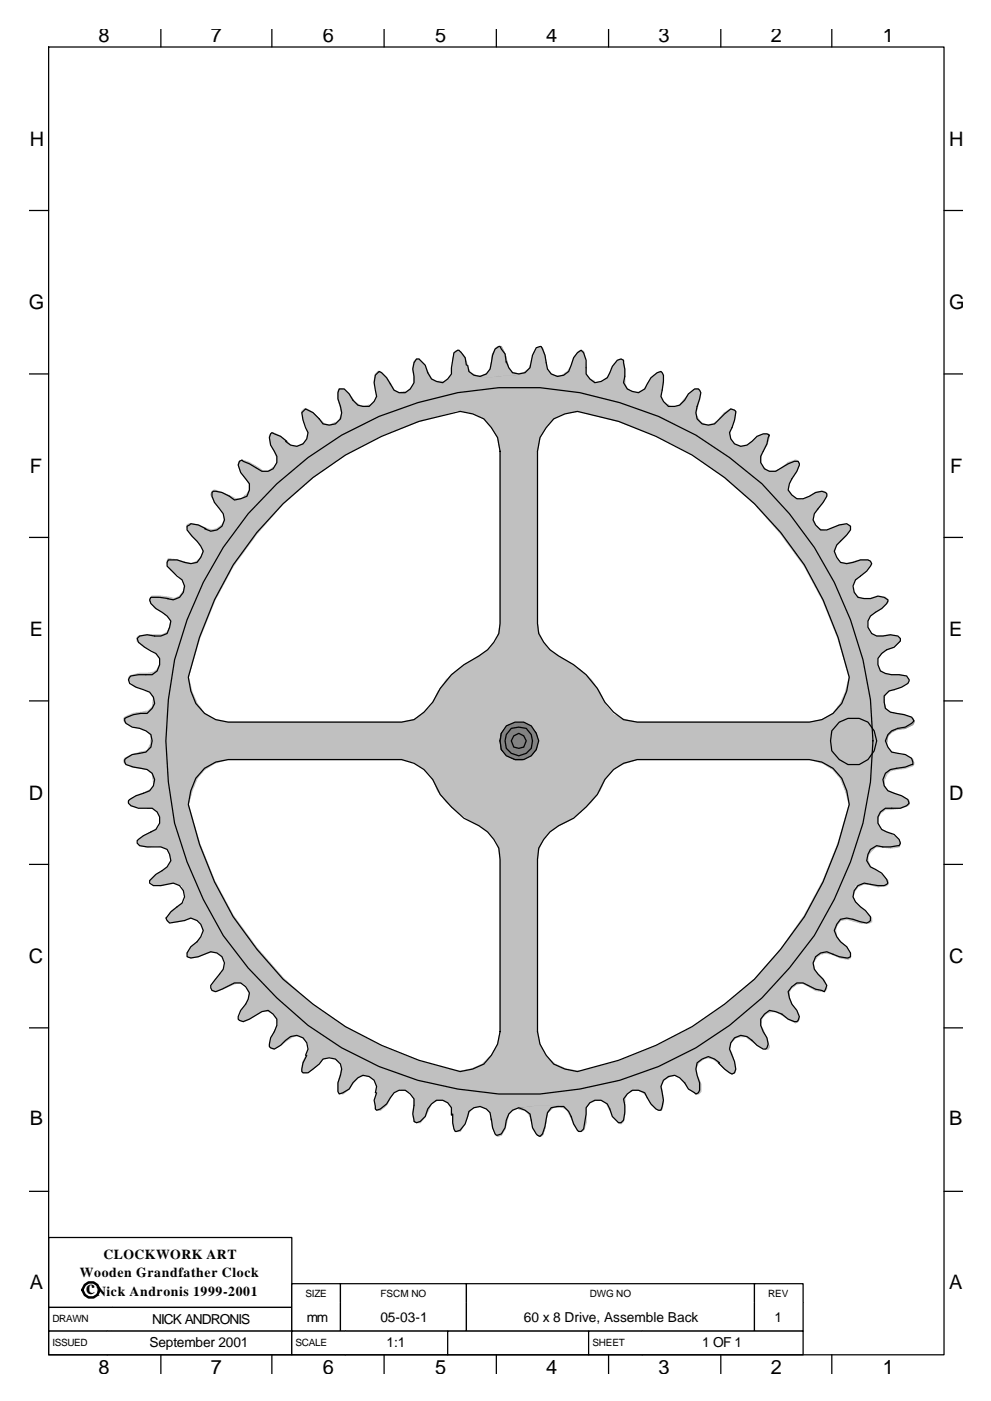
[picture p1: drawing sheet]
<svg xmlns="http://www.w3.org/2000/svg" width="210mm" height="297mm" viewBox="0 0 210 297" stroke-linecap="round" stroke-linejoin="round" font-family="sans-serif">
<path d="M10.3 262.4h51.6v14.8h-51.6z" fill-rule="evenodd" fill="#fff" stroke="#000" stroke-width=".26"/>
<path d="M61.9 272.2h10.3v3.9h-10.3z" fill-rule="evenodd" fill="#fff"/>
<path d="M61.9 276.1v-3.9h10.3v3.9" fill="none" stroke="#000" stroke-width=".26"/>
<path d="M72.2 272.2h26.8v3.9h-26.8z" fill-rule="evenodd" fill="#fff"/>
<path d="M72.2 276.1v-3.9h26.8v3.9" fill="none" stroke="#000" stroke-width=".26"/>
<path d="M99 272.2h61.1v3.9h-61.1z" fill-rule="evenodd" fill="#fff"/>
<path d="M99 276.1v-3.9h61.1v3.9" fill="none" stroke="#000" stroke-width=".26"/>
<path d="M160.1 272.2h10.3v3.9h-10.3z" fill-rule="evenodd" fill="#fff"/>
<path d="M160.1 276.1v-3.9h10.3v3.9" fill="none" stroke="#000" stroke-width=".26"/>
<path d="M10.3 277.2h13.5v5h-13.5z" fill-rule="evenodd" fill="#fff"/>
<path d="M23.8 277.2h-13.5v5h13.5" fill="none" stroke="#000" stroke-width=".26"/>
<path d="M23.8 277.2h38.1v5h-38.1z" fill-rule="evenodd" fill="#fff"/>
<path d="M23.8 277.2h38.1v5h-38.1" fill="none" stroke="#000" stroke-width=".26"/>
<path d="M61.9 276.1h10.3v6.1h-10.3z" fill-rule="evenodd" fill="#fff"/>
<path d="M61.9 276.1v6.1h10.3v-6.1" fill="none" stroke="#000" stroke-width=".26"/>
<path d="M72.2 276.1h26.8v6.1h-26.8z" fill-rule="evenodd" fill="#fff"/>
<path d="M72.2 276.1v6.1h26.8v-6.1" fill="none" stroke="#000" stroke-width=".26"/>
<path d="M99 276.1h61.1v6.1h-61.1z" fill-rule="evenodd" fill="#fff"/>
<path d="M99 276.1v6.1h61.1v-6.1" fill="none" stroke="#000" stroke-width=".26"/>
<path d="M160.1 276.1h10.3v6.1h-10.3z" fill-rule="evenodd" fill="#fff"/>
<path d="M160.1 276.1v6.1h10.3v-6.1" fill="none" stroke="#000" stroke-width=".26"/>
<path d="M10.3 282.2h12.5v5h-12.5z" fill-rule="evenodd" fill="#fff"/>
<path d="M22.8 282.2h-12.5v5h12.5" fill="none" stroke="#000" stroke-width=".26"/>
<path d="M22.8 282.2h39.1v5h-39.1z" fill-rule="evenodd" fill="#fff"/>
<path d="M22.8 282.2h39.1v5h-39.1" fill="none" stroke="#000" stroke-width=".26"/>
<path d="M61.9 282.2h11.4v5h-11.4z" fill-rule="evenodd" fill="#fff"/>
<path d="M73.3 282.2h-11.4v5h11.4" fill="none" stroke="#000" stroke-width=".26"/>
<path d="M73.3 282.2h21.7v5h-21.7z" fill-rule="evenodd" fill="#fff"/>
<path d="M73.3 282.2h21.7v5h-21.7" fill="none" stroke="#000" stroke-width=".26"/>
<path d="M95 282.2h29.9v5h-29.9z" fill-rule="evenodd" fill="#fff" stroke="#000" stroke-width=".26"/>
<path d="M124.9 282.2h11.4v5h-11.4z" fill-rule="evenodd" fill="#fff"/>
<path d="M136.3 282.2h-11.4v5h11.4" fill="none" stroke="#000" stroke-width=".26"/>
<path d="M136.3 282.2h34.1v5h-34.1z" fill-rule="evenodd" fill="#fff"/>
<path d="M136.3 282.2h34.1v5h-34.1" fill="none" stroke="#000" stroke-width=".26"/>
<path d="M200.3 252.6h4z" fill="#fff"/>
<g fill="none" stroke="#000" stroke-width=".26">
<path d="M10.3 10h190v277.2h-190zM34.1 6.2v3.8M57.7 6.2v3.8M81.5 6.2v3.8M105.3 6.2v3.8M129.1 6.2v3.8M152.9 6.2v3.8M176.5 6.2v3.8M6.3 44.6h4M200.3 44.6h4M6.3 79.3h4M200.3 79.3h4"/>
<path d="M6.3 113.9h4M200.3 113.9h4M6.3 148.6h4M200.3 148.6h4M6.3 183.3h4M200.3 183.3h4M6.3 217.9h4M200.3 217.9h4M6.3 252.6h4M200.3 252.6h4M34.1 287.2v4.1M57.7 287.2v4.1"/>
<path d="M81.5 287.2v4.1M105.3 287.2v4.1M129.1 287.2v4.1M152.9 287.2v4.1M176.5 287.2v4.1"/>
</g>
<g fill="#c0c0c0" stroke="#c0c0c0" stroke-width=".26">
<path d="M32 157.1h74.1a3.7 3.7 0 0 0 4 3.9l-13 11.2-2.4-2.2-1.8-2.3-1.4-3.2-1.5-1.6-2.2-1.3-2.6-.6h-37a8.5 8.5 0 0 0-7.5 6.7l-.7 2.9a75.2 75.2 0 0 0 20.1 36.7l6.3 5.9a76.1 76.1 0 0 0 30.7 14l2.9-.5a8.7 8.7 0 0 0 6.1-8v-36.5l-.3-2.1-.5-1.9-1.3-1.5-6.9-4.5 13-11.2v-3.9v77.8a78.6 78.6 0 0 1-78.1-77.8z" fill-rule="evenodd"/>
<path d="M110.1 157.1v3.9l12.9 11.2-2.4 1.8-2.6 1.3a7.9 7.9 0 0 0-4 6.9v36.5a8 8 0 0 0 6.1 8l2.9 .5a72 72 0 0 0 47.7-33.1l3.9-7.4 3.2-7.9 2.4-8.2-.8-2.9a8.5 8.5 0 0 0-7.4-6.7h-36.8l-2.6 .8-2.4 1.1-1.6 1.8-1.3 3-1.9 2.3-2.4 2.2-12.9-11.2a3.7 3.7 0 0 0 3.9-3.9h74.1a77.2 77.2 0 0 1-7.9 33.6l-4 7.6-5.3 7.2a72.7 72.7 0 0 1-35.2 24.9l-8.2 2.6-8.7 1.3-8.7 .6z" fill-rule="evenodd"/>
<path d="M110.1 79.3a79.2 79.2 0 0 1 60.8 29.4l5.3 7.1 4 7.7 3.4 7.9 2.4 8.5 1.6 8.4 .5 8.8h-74.1a3.7 3.7 0 0 0-3.9-4l12.9-11.1 2.4 2.1 1.9 2.7 1.3 2.9 1.6 1.8 2.4 1.1 2.6 .5h36.8l2.6-.5 2.1-1.3 1.6-2.2 1.1-2.3 .8-3.2a75.2 75.2 0 0 0-20.1-36.8l-6.4-5.6-6.9-5-7.6-3.9-8-3-8.2-2.1a8 8 0 0 0-8.4 5.6l-.6 2.6v36.8a7.9 7.9 0 0 0 4 6.6l5 3.2-12.9 11.1v4z" fill-rule="evenodd"/>
<path d="M55 102.3a78.7 78.7 0 0 1 55.1-23v77.8v-4l-13-11.1 6.9-4.5 1.3-1.6 .5-1.8 .3-1.9v-36.8a8.9 8.9 0 0 0-9-8.4l-8.2 2.3a69.6 69.6 0 0 0-34.4 23.9 73.9 73.9 0 0 0-14.5 30.4l.7 3.2 1.1 2.3 1.6 2.2 2.1 1.3 2.7 .5h37a8.5 8.5 0 0 0 7.7-6.3l1.8-2.7 2.4-2.1 13 11.1a3.7 3.7 0 0 0-4 4h-74.1l.5-8.8 1.6-8.4 2.4-8.5a78.9 78.9 0 0 1 18.5-29.1z" fill-rule="evenodd"/>
<path d="M134.1 231.2l5.3-2.2 2.7-.8-1.3 .8-.6 1.1 .6 3.4-.3 1.6-.3 .3h-.5l-1.3-1.1-1.1-1.8-.8-.8-1-.5z" fill-rule="evenodd"/>
<path d="M126.5 233.3a29.2 29.2 0 0 1 7.9-2.1l-1.3 .5-.5 1.3v3.2l-.3 1.6-.5 .5-.6-.3-1-1.3-1.6-2.9-1.1-.5z" fill-rule="evenodd"/>
<path d="M118.3 234.6l3.1-.8 5.1-.5-1.4 .5-.7 1.1v3.1l-.6 1.6-.5 .3h-.5l-1.1-1.6-1.3-2.9-.8-.5z" fill-rule="evenodd"/>
</g>
<path d="M110.1 234.9l3.4-.3h5l-1.3 .3-1 1-.6 3.2-.5 1.6-.5 .2-.6-.2-.8-1.6-1-3.2-.8-.8z" fill-rule="evenodd" fill="#c0c0c0" stroke="#969696" stroke-width=".26"/>
<g fill="#c0c0c0" stroke="#c0c0c0" stroke-width=".26">
<path d="M168 209.2l-.5 1.1v1.3l.5 1.3 1.1 1.6 .5 1.6-.3 .5-.5 .3-4.2-2.4h-1.1l-1.3 .5z" fill-rule="evenodd"/>
<path d="M155.8 220l4.5-3.7 2.2-1.3-.8 .8-.3 1.6 1.3 2.9 .5 1.6-.2 .5h-.5l-1.6-.8-2.7-1.8h-1z" fill-rule="evenodd"/>
<path d="M149 224.5l4.7-3.1 2.4-1.4-1.1 1.1-.2 1.3 .5 1.1 .5 1.8 .3 1.6-.3 .6-.5 .2-1.6-1-1.3-1.4-1.1-.8-1-.2z" fill-rule="evenodd"/>
<path d="M141.8 228.2l1.1-.7 6.3-3-1 .8-.6 1.4 .3 1.3 .8 1.8v1.6l-.5 .6h-.6l-1.3-1.1-2.1-2.7-1.1-.2z" fill-rule="evenodd"/>
<path d="M184.1 181.2v1.3l.6 1.3 2.6 1.8 1.1 1.1v.8l-.3 .3-1.8 .2-1.9-.5h-1.3l-1.1 .5-.8 1.1 1.9-5.6z" fill-rule="evenodd"/>
<path d="M181.2 188.8l-.2 1.3 .5 1.4 3.4 3.1v.8l-.5 .3h-1.8l-2.9-.8-1.4 .3-.8 1 .6-1.3z" fill-rule="evenodd"/>
<path d="M177.5 196l-.2 1.3 .2 1.3 .8 1.1 1.4 1.3 .7 1.3v.8l-.5 .3-1.6-.3-1.8-.8-1.3-.2-1.1 .2-1.1 .8z" fill-rule="evenodd"/>
<path d="M173.3 202.8l-.8 1.4 .3 1.3 .8 1.1 1.3 1.3 .5 1.6-.2 .5-.3 .3-1.9-.3-2.9-1.6-1 .3-1.1 .8 1.9-2.9z" fill-rule="evenodd"/>
</g>
<path d="M187.6 149.1l.3 1.1 1 1.1 3.2 .5 1.6 .5 .2 .8-.2 .5-1.6 .8-1.9 .3-1 .5-.8 .8-.3 1.3-.2-1.3z" fill-rule="evenodd" fill="#c0c0c0" stroke="#969696" stroke-width=".26"/>
<g fill="#c0c0c0" stroke="#c0c0c0" stroke-width=".26">
<path d="M188.1 157.1v1.3l1.1 1.1 1.3 .5 1.9 .2 1.3 .8 .2 .8-.2 .6-1.6 .5-3.2 .5-.8 .8-.5 1.3v-3.4z" fill-rule="evenodd"/>
<path d="M187.6 165.3v1.3l.8 1.1 3.2 1.3 1.3 .8v.8a8.1 8.1 0 0 1-5 1l-1.1 .8-.5 1.1z" fill-rule="evenodd"/>
<path d="M186.3 173.2v1.3l.5 1.4 1.3 .5 1.9 1 1 1.1v.5l-.2 .6-1.9 .2-1.8-.2h-1.4l-1.6 1.8 1.4-5.5z" fill-rule="evenodd"/>
<path d="M181 125.3l.8 1.1 1 .5 5.1-.3 .5 .6v.5l-1.3 1.3-1.9 1.1-.8 .8-.5 1v1.1a39.2 39.2 0 0 1-2.9-7.7z" fill-rule="evenodd"/>
<path d="M183.9 133l.5 1.1 1.3 .7h1.4l1.8-.2 1.6 .5 .5 .5-.2 .6-1.4 1-1.8 .8-1.6 1.6v1.3l-.3-1.3-.8-1.8z" fill-rule="evenodd"/>
<path d="M186 140.9l.5 1.1 1.1 .8 1.3 .3h1.9l1.6 .5 .5 .5-.3 .5-1.6 1.1-1.8 .5-1.1 .6-.5 1-.3 1.3-.5-3.4-.5-2.1z" fill-rule="evenodd"/>
<path d="M187.3 148.9l.3 1.3 1 .8 3.2 .5 1.6 .8 .3 .5-.3 .6-1.6 .8-2.9 .8-.8 1-.2 1.1-.6-3.2z" fill-rule="evenodd"/>
<path d="M161.9 99.1l1.1 .8h1.3l1.3-.5 1.6-1.3 1.6-.6 .5 .3 .3 .5-.8 1.9-1.6 2.6v1.1l.5 1.1-1-.8-2.9-3z" fill-rule="evenodd"/>
<path d="M167.7 105l1.1 .7 1.3 .3 1.3-.5 1.6-1.1 1.6-.2 .6 .2 .2 .6-.8 1.5-2.1 2.7v1l.5 1.1-1-.8-1.3-1.6z" fill-rule="evenodd"/>
<path d="M172.8 111.3l1 .8 1.4 .5 2.9-1.3h1.8l.5 .3v.5l-1 1.6-2.1 2.1-.3 1.3 .3 1.1-3.2-4.5z" fill-rule="evenodd"/>
<path d="M177.3 118.2l.8 1 1.3 .3 3.2-.8h1.5l.6 .5v.6l-1.1 1.3-2.4 2.1-.5 1.1 .3 1.3-.6-1.3-1-1.6z" fill-rule="evenodd"/>
<path d="M133.9 83l1.3 .3 1.3-.6 1.9-2.6 1-1.1 .8-.2 .3 .5 .3 1.8-.6 1.9v1.3l.6 1.1 1 .5-3.2-.8z" fill-rule="evenodd"/>
<path d="M141.6 85.9l1.3 .5 1.3-.5 .8-1.1 1.3-1.3 1.3-1h.6l.2 .5v1.6l-.8 3.2 .6 1 .8 1.1-1.4-.6-1.6-1z" fill-rule="evenodd"/>
<path d="M148.7 89.6l1.3 .5 1.3-.2 1.1-.8 1.3-1.6 1.3-.8 .8 .3 .3 .2-.3 1.9-.8 1.8-.2 1.1 .2 1.3 .8 .8-1.3-.5z" fill-rule="evenodd"/>
<path d="M155.6 94.1l1.3 .5h1.3l2.7-2.1 1.3-.5h.8l.2 .5-.5 1.9-1 1.6-.3 1.3v1l.8 1.1-4.5-3.4z" fill-rule="evenodd"/>
</g>
<path d="M105.3 73.7l.5-.2h.6l.8 1.6 .7 3.1 .8 .8 1.4 .3-1.4 .3-6.8 .2 1.3-.5 .8-.8 .5-3.4z" fill-rule="evenodd" fill="#c0c0c0" stroke="#969696" stroke-width=".26"/>
<g fill="#c0c0c0" stroke="#c0c0c0" stroke-width=".26">
<path d="M114 73.7l.6-.2 .5 .2 .5 1.6 .6 3.2 .7 .8 1.4 .5h-3.5l-5-.5 1.3-.3 1.1-.8 1-3.1z" fill-rule="evenodd"/>
<path d="M122.8 74.5l.5-.2 .5 .2 .6 3.7v1.4l.7 .7 1.1 .6h-1.3l-4.3-.6-2.6-.5a4.1 4.1 0 0 0 3.7-4z" fill-rule="evenodd"/>
<path d="M126.2 81.1h1.3l1.1-.8 .8-1 .8-1.9 1-1 .6-.3 .5 .5 .3 1.6v3.2l.5 1.1 1 .8-5.5-1.4z" fill-rule="evenodd"/>
<path d="M79.6 79.3l.6-.5h.5l1.3 1.3 1.6 2.6 1.1 .6 1.3-.3-1.1 .8-1.8 .5-2.4 1.1-2.4 .8 1.1-.8 .5-1.4v-1.3l-.5-1.8z" fill-rule="evenodd"/>
<path d="M87.8 76.6l.6-.5h.5l1.3 1.6 1.3 2.6 1.1 .6h1.3l-5.5 1.8-2.4 .6 1-.8 .8-1.1v-1.3l-.2-1.9z" fill-rule="evenodd"/>
<path d="M96.6 74.5l.5-.2 .5 .2 1.1 1.3 1 3.2 1.1 .6 1.1 .2-5.6 1.1-2.6 .2 1.3-.5 .8-1 .2-1.4v-2.1z" fill-rule="evenodd"/>
<path d="M105.3 73.7l.5-.2 .6 .2 .8 1.6 .7 2.9 .8 .8 1.4 .3-1.4 .3-6.8 .2 1-.2 1.1-1.1 .5-3.2z" fill-rule="evenodd"/>
<path d="M50.8 97.8l.5-.3 1.6 .6 2.9 1.8h1.1l1-.8-2.1 2.7-3.7 3.4 .8-1.3v-1.3l-1.8-2.7-.6-1.6z" fill-rule="evenodd"/>
<path d="M57.4 92l.5-.3 1.6 .8 2.4 2.1h1.3l1.1-.5-1.1 1.1-5.3 4.2 .8-1.1v-1.3l-1.3-2.9-.3-1.6z" fill-rule="evenodd"/>
<path d="M64 87.2l.6-.5h.5l1.3 .8 2.4 2.4 1 .2 1.4-.5-2.7 2.1-2.1 1.1-2.1 1.6 .8-1.1 .3-1.3-.3-1.3-.8-1.9z" fill-rule="evenodd"/>
<path d="M72 82.5h.8l1.3 1 1 1.6 1.1 .8 1.1 .3 1-.3a24 24 0 0 1-7.1 4l.8-.8 .5-1.3-.8-3.2v-1.6z" fill-rule="evenodd"/>
<path d="M31.7 126.9l.6-.5h1.6l3.1 .5 1.1-.5 .8-1.1-.3 1.3-2.6 6.4 .2-1.3-.5-1.1-2.9-1.8-1.1-1.4z" fill-rule="evenodd"/>
<path d="M35.7 118.4l1.9 .3 3.1 .8 1.1-.5 .8-.8-1.3 2.9-2.4 4.5 .3-1.3-.3-1.4-1.1-1-1.6-1.1-.7-1.3v-.5z" fill-rule="evenodd"/>
<path d="M39.7 111.3l.5-.3 1.9 .3 1.8 .8 1.1 .3 1-.3 1.1-.8a30.9 30.9 0 0 1-4.5 6.9l.5-1.1-.2-1.3-2.4-2.4-.8-1.6z" fill-rule="evenodd"/>
<path d="M45 104.2l.5-.3 1.6 .5 2.9 1.3h1.3l.8-.7-.5 1-4.5 5.6 .5-1.4v-1.3l-2.1-2.6-.8-1.3z" fill-rule="evenodd"/>
<path d="M26.5 160.8l1.5-.8 3.2-.8 1.1-2.1v1.3l.2 1.8v5.1l-.2-1.3-1.1-.8-3.2-.6-1.5-.8-.3-.5z" fill-rule="evenodd"/>
<path d="M26.5 152l1.8-.7 3.2-.6 .8-.8 .2-1 .3 1.3-.3 1.8v2.4l-.2 2.7-.3-1.3-.8-.8-3.2-1.1-1.5-.8-.3-.5z" fill-rule="evenodd"/>
<path d="M27.5 143.3l1.9-.5h1.8l1.3-.3 .8-.5 .6-1.1v1.4l-.3 1.8-1.1 5v-1.3l-.8-1.3-3.1-1.1-1.1-1-.2-.6z" fill-rule="evenodd"/>
<path d="M29.1 135.1l.3-.3 1.8-.2h3.2l1.1-.5 .5-1.1-.5 3.2-1.6 4.7v-1.3l-.6-1-1-.8-1.9-.8-1.3-1.1z" fill-rule="evenodd"/>
<path d="M36.2 181.2l1.4 2.9 1.6 4.7-.6-1-1.3-.6h-1.3l-1.9 .6-1.6-.3-.5-.5v-.6l4-2.9 .2-1z" fill-rule="evenodd"/>
<path d="M34.1 173.2a37.2 37.2 0 0 1 2.1 8.2l-.5-1.3-1-.5-1.6-.3-1.9 .3-1.6-.3-.2-.5v-.6l1.3-1 2.9-1.6 .5-1.1z" fill-rule="evenodd"/>
<path d="M27.5 169.5l4.5-2.1 .8-.8v-1.3l.5 1.3 .8 6.9-.5-1.3-1.1-.8h-1.3l-3.4-.6z" fill-rule="evenodd"/>
<path d="M52.4 209.2l1 .8 3.2 3.2 1.6 1.8-1.1-.5-1.3-.3-2.9 1.9-1.3 .5-.8-.3v-.5l.5-1.6 1.6-2.6v-1.3z" fill-rule="evenodd"/>
<path d="M47.4 202.8l3.7 4.3 1.6 2.1-1.1-.8h-1.3l-4.8 1.9-.5-.6v-.5l.8-1.6 1.3-1.3 .5-1.1 .3-1z" fill-rule="evenodd"/>
<path d="M42.9 196a53.5 53.5 0 0 1 4.5 7.1l-.8-1-1.4-.3-1.3 .3-1.8 .7-1.6 .3-.5-.3-.3-.7 1-1.4 2.4-2.4v-1z" fill-rule="evenodd"/>
<path d="M39.2 188.8l.8 1.1 1.8 4 1.3 2.3-1-1-1.4-.6-3.1 .8h-1.6l-.5-.2v-.6l1-1.5 2.7-1.9 .2-1.1z" fill-rule="evenodd"/>
<path d="M78.6 228.2l1.3 .3 6.4 2.7-1.4-.3-1.3 .5-1.6 2.9-1.3 1.1h-.8l-.3-.3 .3-5-.3-1.1z" fill-rule="evenodd"/>
<path d="M71.2 224.5a35.3 35.3 0 0 1 7.4 3.7l-1.1-.2-1.3 .2-1.1 1.1-1 1.6-1.3 1.1-.8-.3-.3-.3v-1.8l.8-3.2-.3-1.1z" fill-rule="evenodd"/>
<path d="M64.3 220a41.1 41.1 0 0 1 7.1 4.5l-1.3-.5-1.3 .3-2.4 2.4-1.3 .8h-.8l-.3-.6 .3-1.8 1.3-2.9-.2-1.1z" fill-rule="evenodd"/>
<path d="M58.2 215l2.7 1.9 3.7 3.1-1.1-.5-1.3 .3-1.3 .8-1.4 1-1.6 .8-.5-.2-.3-.6 .6-1.6 1.3-2.9-.3-1z" fill-rule="evenodd"/>
<path d="M110.1 235.1l3.4-.5h5l-1.3 .3-1 1-.6 3.2-.5 1.6-.5 .2-.6-.2-.8-1.6-.5-1.9-.5-1-.8-.8z" fill-rule="evenodd"/>
<path d="M102.1 234.6h5.6l2.6 .3-1.3 .2-1.1 1.1-.7 3.2-.8 1.3-.8 .2-1.1-1.8-.5-3.2-.8-1z" fill-rule="evenodd"/>
<path d="M93.9 233.3l3.5 .2 4.7 1.1h-1.3l-1.1 .8-1.3 3.2-.8 1.3h-.8l-.2-.3-.6-1.6v-2.1l-.2-1-.6-1.1z" fill-rule="evenodd"/>
<path d="M86 231.2l1.6 .2 6.6 1.9h-1.3l-1.4 .5-1.3 2.9-1 1.3h-.8l-.6-.2-.2-1.9 .2-1.8v-1.4l-.5-1z" fill-rule="evenodd"/>
</g>
<g fill="none" stroke="#000" stroke-width=".26">
<path d="M99 77.4l-.3-1.6-1.3-1.5h-.3l-.8 .5-.5 3.2v1.3l-.8 1-1.1 .8-1.3-.2-1.1-.6-.7-1.3-.6-1.6-1.3-1.3h-.5l-.6 .8-.2 1.3 .2 1.6v1.3l-.8 1.4-1 .8h-1.3l-1.1-.6-1.6-2.6-1-1.1-.6-.2-.8 .8-.2 1.5 .5 2.9-.5 1.1-1.1 1.1h-1.3l-1.1-.3-1-1.1-.8-1.3-1.1-1h-1l-.3 .8v1.3l.5 1.6a2.72 2.72 0 0 1-.4 3.2 2.72 2.72 0 0 1-3.3 .5l-.8-1.1-1.3-1.3-1.6-.8-.8 .8 .3 1.6 1.1 2.6a2.66 2.66 0 0 1-1.7 2.7 2.66 2.66 0 0 1-3.1-.8M107.4 76.6l.5 1.4 .8 1 1.4 .3 1.3-.3 1-1 .6-2.7 .8-1.6 1-.2 .8 1.8 .3 1.6a2.66 2.66 0 0 0 2.4 2.9 2.66 2.66 0 0 0 2.9-2.4l.5-1.6 .8-1 .8-.5 .5 .5 .6 1.6v2.9l.7 1 1.1 .8 1.3-.2 1.4-.8 1-2.4 1.1-1.3 .8-.3 .5 .3 .3 1.8v1.6l-.3 1.3 .8 1.4 1 .5 1.4 .3 1.3-.8 1.3-2.4 1.3-1.1 .8-.2 .6 .8v1.3l-.6 3.1 .6 1.1 1 1.1h1.3l1.1-.3 1.1-1.1 .7-1.3 1.4-1h.8l.5 .8-.8 2.9a2.72 2.72 0 0 0 .5 3.2 2.72 2.72 0 0 0 3.2 .5l2.1-2.1 1.3-1.1 .8 .3 .3 .2a9.9 9.9 0 0 1-1.3 4.5 2.66 2.66 0 0 0 1.7 2.7 2.66 2.66 0 0 0 3-.8 2.78 2.78 0 0 1 3.7-1.3l-.2 .5-.3 1.3-.8 1.6a2.62 2.62 0 0 0-.2 3.1 2.62 2.62 0 0 0 2.9 1.1l2.6-1.6 1.3-.5h.8l.3 .8-.5 1.3-1.6 2.7-.3 1.3 .8 1.1 1.1 .7h1.3l1.3-.5 1.3-.8 1.4-.2 .8 .2 .2 .3v.5l-.8 1.3-1.8 2.4-.3 1.3 .5 1.1 1.1 1.1h1.3l2.7-1.1 1.6-.3 .7 .6v.8l-.7 1-2.2 2.1-.5 1.4 .5 1.3 .8 1 1.4 .3 2.9-.8h1.5l.6 .3 .2 .5-.2 .5-.8 1.1-1.3 1a2.59 2.59 0 0 0-.6 4.5l1.4 .3h1.3l1.6-.5 1.3 .2 .8 .6-.3 .8-1 1-1.4 .8a2.64 2.64 0 0 0-1.5 3.3 2.64 2.64 0 0 0 3.1 1.7l1.6-.2 1.6 .2 .5 .6v.5l-1.3 1.3-1.6 .6-1 .8-.8 1v1.3l.5 1.4 1.1 .5 1.3 .3h1.6l1.6 .2 .5 .8-.3 .8-1.3 .8-2.7 .8-1 1v1.4l.3 1.3 1 .8 2.9 .5 1.6 .5 .5 .8-.5 .6-1.3 .8-1.6 .2-1.3 .6-.8 .8-.5 1.3 .5 1.3 .8 1.1 2.9 .5 1.3 .8 .3 1.3-1.6 .5-1.9 .3a2.66 2.66 0 0 0-2.9 2.4 2.66 2.66 0 0 0 2.4 2.9l1.6 .5 1.3 .8 .3 .8-.5 .5-1.4 .6h-1.8a2.51 2.51 0 0 0-2.9 3.1l.8 1.4 2.6 1 1.1 1.1 .2 .8-.2 .5a10.3 10.3 0 0 1-4.8 0l-1.3 .8-.6 1.1-.2 1.3 .8 1.3 2.4 1.3 1 1.3 .3 .8-.8 .6h-1.3l-1.6-.3a2.52 2.52 0 0 0-3 .6 2.52 2.52 0 0 0-.2 3.1l2.1 1.9 1.1 1.3v.8l-.8 .5-4.2-1.1-1.4 .3-.8 1.1-.5 1.3 .5 1.3 .8 1.1 1.4 1 .7 1.4v.7l-.5 .3a9.9 9.9 0 0 1-4.5-1.3 2.66 2.66 0 0 0-2.7 1.7 2.66 2.66 0 0 0 .9 3.1l1 1 .8 1.3-.5 1.4-.5-.3-1.4-.3-2.6-1.3h-1.3l-1.1 .8-.8 1.1 .3 1.3 .5 1.3 1.1 1.3 .5 1.3-.3 .8-.2 .3h-.6l-1.3-.5-1.3-1.1-1.3-.5-1.4-.3-1 .8-.8 1.1v1.3l.5 1.3 .8 1.3 .3 1.4-.3 .8-.2 .2h-.6l-1.3-.8-1.1-1a2.65 2.65 0 0 0-3-.9 2.65 2.65 0 0 0-1.7 2.7l1 2.7 .3 1.6-.3 .8-.5 .2-.5-.2-1.1-.8-1.3-1.4M107.4 76.9l-.2-1.8-1.1-1.6h-.3l-.8 .5-.5 1.3-.3 1.6a2.66 2.66 0 0 1-1.6 2.7 2.66 2.66 0 0 1-3.1-.8l-.3-1.4M60.9 93.6l-1.4-1.1-1.8-.8-.3 .3-.3 .8 .3 1.6 .8 1.3a2.63 2.63 0 0 1-.3 3.7 2.63 2.63 0 0 1-3.7-.3l-2.9-1.6-.5 .3-.3 .8 .6 1.6 1.8 2.4v1.3l-.5 1.3-1.3 .5-1.4 .3a6.3 6.3 0 0 0-4.5-1.8l-.2 .2v.8l.5 1.3 1.1 1.4a2.65 2.65 0 0 1 .5 3.7 2.65 2.65 0 0 1-3.7 .5M117.5 88.8l2.4-1 2.6-.6 8.7 2.1a74 74 0 0 1 39.5 30.5l3.9 7.4 3.2 7.9 2.4 8.5-.5 2.9a8.3 8.3 0 0 1-8 6.6h-36.5l-2.9-.5-2.1-1.6-1.9-2.1a18.9 18.9 0 0 0-9.8-9.8l-1.8-1.3-1.3-1.6-1.1-1.9-.3-2.1v-36.5l.6-2.9 1.3-2.1zM43.7 112.1l-1.6-.8-1.6-.3-.8 .6v.8l2.1 2.3 .8 1.1 .5 1.1-.5 1.3-.8 1-1.3 .3-2.9-.8h-1.9l-.2 .5v.8l2.1 2.1a2.61 2.61 0 0 1 1.3 3.5 2.61 2.61 0 0 1-3.4 1.3M58.7 102.6a75.3 75.3 0 0 1 55.9-20.4 77.1 77.1 0 0 1 47.1 20.4 77.4 77.4 0 0 1 23.5 54.5 72.8 72.8 0 0 1-8.2 33.6 73.6 73.6 0 0 1-54 40.2 76.7 76.7 0 0 1-50.5-8.7l-7.1-4.8-6.7-5.8-6-6.4-5.3-6.9-4.3-7.6-3.4-8-2.7-8.2a82 82 0 0 1 0-34.6 76.4 76.4 0 0 1 21.7-37.3zM60.1 106.8a71.9 71.9 0 0 1 37.5-19.6l2.7 .6 2.4 1 1.5 1.9 1.4 2.1 .5 2.9v36.5l-.3 2.1-1 1.9-1.3 1.6-1.9 1.3a18.9 18.9 0 0 0-9.8 9.8l-1.8 2.1-2.2 1.6-2.6 .5h-36.8a8.3 8.3 0 0 1-7.9-6.6l-.5-2.9a72.8 72.8 0 0 1 14.5-30.7zM35.7 126.9l-1.8-.3h-1.9l-.3 .6 .3 .8 1.1 1 2.4 1.6 .7 1.1-.2 1.3-.5 1.3-1.4 .5h-1.3l-1.6-.2-1.6 .2-.5 .6 .3 .8 1.3 1 2.4 1.4 .8 1v1.3l-.6 1.4-1 .8h-2.9l-1.6 .2-.5 .8 .2 .8 1.3 .8 2.9 1.1 .8 1 .3 1.3-.5 1.1-1.1 1.1a7.9 7.9 0 0 0-4.7 1v.5l.2 .6 1.3 .8 1.6 .2 1.4 .6 1 .8a2.65 2.65 0 0 1-2.4 3.9l-1.6 .3-1.3 .8-.2 .2v.6l.2 .5 1.6 .5 1.6 .3a2.66 2.66 0 0 1 2.9 2.4 2.66 2.66 0 0 1-2.4 2.9l-1.6 .5-1.3 .8-.2 .3v.5l.5 .5 1.6 .6h2.9a2.66 2.66 0 0 1 1.6 2.6 2.66 2.66 0 0 1-1.9 2.4l-1.6 .8-1 .8-.3 .2v.6l.5 .5 1.6 .3h2.9l1.4 .5 .5 1.1 .2 1.3-.7 1.3-2.4 1.6-1.4 1.3v.5l.8 .6h1.6l2.7-.6a2.65 2.65 0 0 1 2.3 2.3 2.65 2.65 0 0 1-1.5 2.8l-1.4 1-1 1.3 .8 1.1 3.2-.5 1.3-.6 1.3 .6 .8 .8 .5 1.3-.5 1.3-.8 1.1-1.3 1-.8 1.4v.7l.8 .3 1.6-.3 2.6-1a2.66 2.66 0 0 1 2.7 1.7 2.66 2.66 0 0 1-.8 3.1l-1.9 2.3v.6l.3 .5 .8 .3 3.9-1.9h1.4l1 .8 .8 1.3-.2 1.3-.6 1.1-1 1.3-.6 1.3v.6l.3 .2 .8 .3 1.3-.5 2.7-1.6 1.3-.3 1 .8 .8 1.1v1.3l-.5 1.3-.8 1.3-.3 1.9 .3 .3 .8 .2 1.3-.8 1.1-1a2.65 2.65 0 0 1 3.7-.6 2.65 2.65 0 0 1 .5 3.7M107.7 153.9l1.6-.5a3.7 3.7 0 0 1 4.7 3.7l-.2 1.8-1.4 1.3-1.5 .8h-1.6l-1.6-.8-1.3-1.3-.3-1.8 .3-1.6zM178.1 153.1l1.8-.8h2.4l1.8 .8a5.2 5.2 0 0 1-1.8 9h-2.4l-1.8-1.1-1.6-1.8-.3-2.1 .3-2.1zM43.4 162.9l2.4-1.3 2.6-.6h36.8a10.1 10.1 0 0 1 8.2 7.5l2.4 2.6 2.6 2.4 3.2 1.6 1.9 1.3 1.3 1.6 1 1.8 .3 2.4v36.5l-.5 2.7-1.4 2.3-1.5 1.9-2.4 1.1-2.7 .5a79.7 79.7 0 0 1-37.5-19.6l-5.6-6.3a72.8 72.8 0 0 1-14.5-30.7l.5-2.9 1-2.7z"/>
<path d="M116.7 176.4l1.8-1.3 3.2-1.6 2.7-2.4 2.3-2.6 1.6-3.2 1.9-2.1 2.1-1.4 2.9-.8h36.5a8.3 8.3 0 0 1 8 6.7l.5 2.9a74.3 74.3 0 0 1-20.1 37 77.5 77.5 0 0 1-37.6 19.6l-2.6-.5-2.4-1.1-1.6-1.9-1.3-2.3-.6-2.7v-36.5l.3-2.4 1.1-1.8zM65.1 223.7l-.8 1.6-.3 1.4v.5l.3 .3h1.1l2.3-1.9 .8-1.1a2.64 2.64 0 0 1 3.1 .4 2.64 2.64 0 0 1 .6 3.1l-.5 1.6v1.8l.3 .6 .8-.3 1.3-.8 .8-1.3 1-1.1 1.1-.5a2.62 2.62 0 0 1 2.6 3.7M79.9 231.7l-.5 1.6 .2 1.8 .3 .3 .8-.3 1.3-1 .8-1.4a2.51 2.51 0 0 1 4.2-.7l.8 1v1.3l-.2 1.9 .2 1.6 .6 .2 .8-.2 1-1.1 .6-1.6 .7-1a2.51 2.51 0 0 1 4.3 .8v1.5M96 236.2v1.8l.3 1.4 .3 .5h.2l.8-.3 1.1-1.3 .8-2.6a2.72 2.72 0 0 1 4.5 .2l.2 1.6M152.7 225.3l-1.1-.8-1.3-.5-1.3 .5-1.1 .8-.3 1.4 .8 2.9v1.6l-.2 .5-.6 .3-1.6-1.1-.7-1.3-1.1-1.1-1.1-.5a2.62 2.62 0 0 0-2.6 3.7l.3 1.6-.3 1.3-.3 .8h-.5a6.5 6.5 0 0 1-2.9-3.7l-1.3-.5h-1.4l-1 .8-.8 1 .3 1.3v1.6l-.3 1.6-.5 .5h-.6l-1.3-1.3-.5-1.6a2.65 2.65 0 0 0-2.4-1.9 2.65 2.65 0 0 0-2.6 1.7v1.3l-.6 3.2-.5 .5h-.5l-.3-.3-.8-1.3-1.1-2.6-1-1.1h-1.3l-1.4 .3-.7 1-.6 2.9-.5 1.6-.5 .5a3.3 3.3 0 0 1-1.9-3.4l-.3-1.3-1-.8-1.3-.5-1.4 .5-.8 .8-.5 1.3-.2 1.6-.8 1.3-1.1 .3-.3-.3-.5-1.3-.3-1.9"/>
</g>
<g fill="#808080" stroke="#000" stroke-width=".26">
<path d="M107.4 153.9a4.1 4.1 0 0 1 5.8 .5 4.1 4.1 0 0 1-.5 5.8 4.1 4.1 0 0 1-5.1 .2 4.1 4.1 0 0 1-1.2-4.9z" fill-rule="evenodd"/>
<path d="M109 156l1.1-.5 1 .5 .6 1.1-.6 1.3-1 .3-1.1-.3-.5-1.3z" fill-rule="evenodd"/>
</g>
<path d="M108.5 154.4l1.6-.2 1.6 .2 1 1.4a3 3 0 0 1-1.2 4 3 3 0 0 1-4.1-1.1l-.2-1.6 .2-1.3z" fill="none" stroke="#000" stroke-width=".26"/>
<path d="M18 272.4l.8-.5h1l.8 .5 .6 1.1-.6 1-.8 .6h-1l-.8-.6-.5-1z" fill="none" stroke="#000" stroke-width=".53"/>
<g font-size="4.2">
<text x="20.9" y="8.9">8</text>
<text x="44.7" y="8.9">7</text>
<text x="68.5" y="8.9">6</text>
<text x="92.3" y="8.9">5</text>
<text x="115.9" y="8.9">4</text>
<text x="139.7" y="8.9">3</text>
<text x="163.5" y="8.9">2</text>
<text x="187.3" y="8.9">1</text>
<text x="6.3" y="30.9">H</text>
<text x="201.3" y="30.9">H</text>
<text x="6.1" y="65.5">G</text>
<text x="201.3" y="65.5">G</text>
<text x="6.3" y="100.2">F</text>
<text x="201.6" y="100.2">F</text>
<text x="6.3" y="134.8">E</text>
<text x="201.3" y="134.8">E</text>
<text x="6.1" y="169.5">D</text>
<text x="201.3" y="169.5">D</text>
<text x="6.1" y="204.2">C</text>
<text x="201.3" y="204.2">C</text>
<text x="6.3" y="238.6">B</text>
<text x="201.3" y="238.6">B</text>
<text x="6.3" y="273.2">A</text>
<text x="18.3" y="274.3">c</text>
<text x="201.3" y="273.2">A</text>
<text x="20.9" y="291.2">8</text>
<text x="44.7" y="291.2">7</text>
<text x="68.5" y="291.2">6</text>
<text x="92.3" y="291.2">5</text>
<text x="115.9" y="291.2">4</text>
<text x="139.7" y="291.2">3</text>
<text x="163.5" y="291.2">2</text>
<text x="187.3" y="291.2">1</text>
</g>
<g font-size="2.9">
<text x="22" y="266.9">CLOCKWORK ART</text>
<text x="16.9" y="270.8">Wooden Grandfather Clock</text>
<text x="20.4" y="274.8">Nick Andronis 1999-2001</text>
<text x="32.3" y="280.6">NICK ANDRONIS</text>
<text x="65.1" y="280.4">mm</text>
<text x="80.7" y="280.4">05-03-1</text>
<text x="111.1" y="280.4">60 x 8 Drive, Assemble Back</text>
<text x="164.3" y="280.4">1</text>
<text x="31.7" y="285.7">September 2001</text>
<text x="82" y="285.7">1:1</text>
<text x="149" y="285.7">1 OF 1</text>
</g>
<g font-size="2.1">
<text x="64.8" y="275.1">SIZE</text>
<text x="80.7" y="275.1">FSCM NO</text>
<text x="125.1" y="275.1">DWG NO</text>
<text x="163" y="275.1">REV</text>
<text x="11.1" y="280.4">DRAWN</text>
<text x="11.1" y="285.4">ISSUED</text>
<text x="62.7" y="285.4">SCALE</text>
<text x="125.7" y="285.4">SHEET</text>
</g>
</svg>
